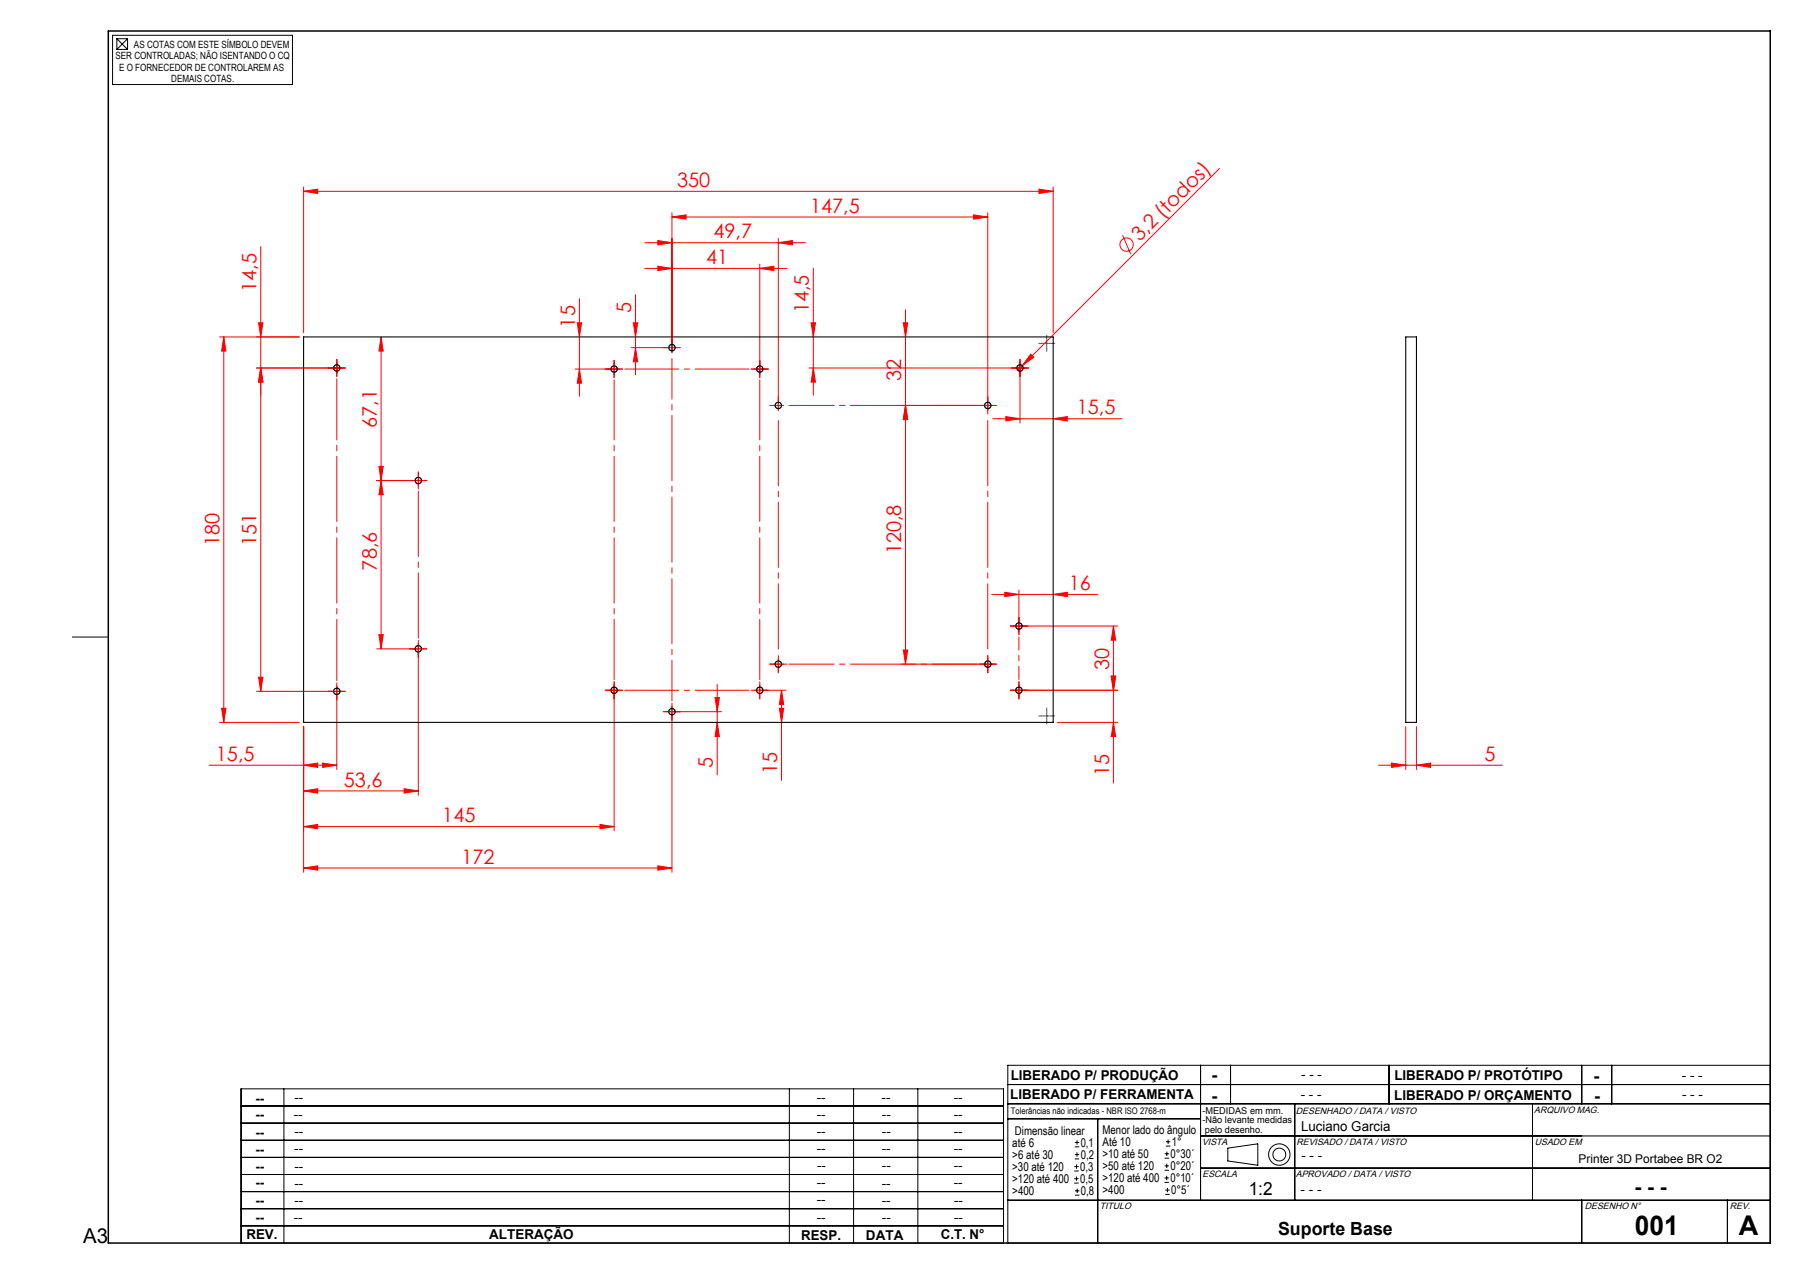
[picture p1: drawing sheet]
<svg xmlns="http://www.w3.org/2000/svg" width="420mm" height="297mm" viewBox="0 0 420 297" stroke-linecap="round" stroke-linejoin="round" font-family="sans-serif">
<g fill="none" stroke="#f00" stroke-width=".23">
<path d="M284.7 39.3l-47.1 47.2M60.9 57.6v103.8M70.9 44.7l3.3-.5v1zM70.9 43.7v34M70.9 44.7h175M150.5 56.7h37.6M153.6 56.2l3.3 .5-3.3 .5zM156.9 50.7l3.3-.5v1zM156.9 49.7v32.5M156.9 50.7h73.7M181.7 56.7l3.3-.5v1zM181.7 55.7v40.2"/>
<path d="M227.3 50.2l3.3 .5-3.3 .5zM230.6 49.7v46.2M242.6 44.2l3.3 .5-3.3 .5zM245.9 43.7v34M262.1 54.9l1.9 4.4M51.2 78.7h18.7M52.2 78.7l.6 3.3h-1.1zM52.2 78.7v90M60.4 75.4h1l-.5 3.3zM89 78.7l.5 3.3h-1zM89 78.7v72.8M134.8 75.4h1l-.5 3.3z"/>
<path d="M135.3 69.7v22.8M147.9 75.4h1l-.5 3.3zM148.4 68.8v18.7M150.5 62.7h33.2M153.6 62.2l3.3 .5-3.3 .5zM177.4 62.7l3.3-.5v1zM177.4 61.7v25.5M189.4 75.4h1l-.5 3.3zM189.9 62.6v29.7M210.9 75.4h1l-.5 3.3zM211.4 72.3v82.8M60.9 85.9l.5 3.3h-1z"/>
<path d="M77.4 85.9h2.5h-20M78.6 84.7v2.5M134.3 86.2h10.3M135.3 86.2l.5 3.3h-1zM143.4 84.9v2.5M147.4 81.2h8.5M148.4 81.2l.5 3.3h-1zM180.5 94.7h2.5M188.9 85.9h48.2M189.9 85.9l.5 3.3h-1zM210.4 94.7h21.5M211.4 94.7l.5 3.3h-1z"/>
<path d="M231.8 97.8h30.1M234.8 97.3l3.3 .5-3.3 .5zM236.9 85.9h2.5M238.1 86.9v11.9M238.1 84.7v2.5M240.6 82.7l.8 .7-2.7 2zM245.9 97.8l3.3-.5v1zM88 112.2h10.9M88.5 108.9h1l-.5 3.3zM89 112.2l.5 3.3h-1zM97.7 111v2.5M231.5 138.8h24.8"/>
<path d="M234.6 138.3l3.3 .5-3.3 .5zM237.9 137.8v7.4M245.9 138.8l3.3-.5v1zM60.4 158.1h1l-.5 3.3zM88 151.5h8.7M88.5 148.2h1l-.5 3.3zM97.7 150.5v35.2M167.4 159.8v21.1M177.4 159.9v2.5M210.4 155.1h19.2M210.9 151.8h1l-.5 3.3zM237.9 159.9v2.5"/>
<path d="M238.9 146.2h22M259.4 157.9h1.1l-.6 3.3zM259.9 146.2l.6 3.3h-1.1zM259.9 146.2v36.6M48.8 178.7h29.8M51.2 168.7h18.7M51.7 165.4h1.1l-.6 3.3zM59.9 161.4h17.7M70.9 178.7l3.3-.5v1zM70.9 169.7v34M75.3 178.2l3.3 .5-3.3 .5zM78.6 160.4v19.3"/>
<path d="M143.4 160.2v33.8M156.9 165.2v38.5M157.9 166.2h10.5M166.9 162.9h1.1l-.6 3.3zM167.4 168.7l.6 3.3h-1.1zM176.1 161.2h7.4M182 165.4h1l-.5 3.3zM182.5 161.2l.5 3.3h-1zM182.5 161.2v21M236.6 161.2h24.3M246.9 168.7h14M259.9 168.7l.6 3.3h-1.1z"/>
<path d="M321.8 178.7h29M324.9 178.2l3.3 .5-3.3 .5zM328.2 169.7v10M330.7 178.7l3.3-.5v1zM330.7 169.7v10M70.9 184.7l3.3-.5v1zM70.9 193l3.3-.5v1zM70.9 184.7h26.8M70.9 193h72.5M94.4 184.2l3.3 .5-3.3 .5zM140.1 192.5l3.3 .5-3.3 .5zM70.9 202.7l3.3-.5v1z"/>
<path d="M70.9 202.7h86M153.6 202.2l3.3 .5-3.3 .5z"/>
<circle cx="263" cy="57.1" r="1.56"/>
</g>
<g fill="none" stroke="#000" stroke-width=".23">
<path d="M26.3 8.2h42v11.5h-42zM27.3 9h2.5M27.3 9v2.5M27.3 11.5h2.5M27.3 9l2.5 2.5M29.8 9l-2.5 2.5M29.8 9v2.5M16.9 148.7h8.4M56.3 254.2h178v36h-178zM56.3 258.2h178M66.3 254.2v36M184.3 254.2v36"/>
<path d="M199.3 254.2v36M214.3 254.2v36M235.3 248.7h178v41.5h-178zM235.3 253.2h178M235.3 257.7h178M280.3 248.7v31.5M287.3 248.7v9M302.3 257.7v22.5M324.3 248.7v9M357.8 257.7v22.5M369.3 248.7v9M376.3 248.7v9"/>
<path d="M56.3 278.2h178M56.3 274.2h178M56.3 270.2h178M56.3 266.2h178M56.3 262.2h178M235.3 261.2h45M250.8 276.2h1M250.8 275.2h1M250.8 273.4h1M250.8 272.4h1M250.9 270.6h1M250.9 269.6h1"/>
<path d="M250.9 267.8h1.1M250.9 266.8h1.1M251 279.1h1M251 278h1M251.3 274.7v1M251.3 271.9v1M251.4 269.1v1M251.4 266.2v1.1M251.5 277.5v1.1M256.3 261.2v29M271.9 276.1h1M271.9 275h1"/>
<path d="M271.9 273.2h1M271.9 272.2h1M271.9 270.4h1M271.9 269.4h1M272 278.9h1.1M272 277.9h1.1M272.2 267.6h1M272.2 266.6h1M272.4 274.5v1.1M272.4 271.7v1M272.4 268.9v1M272.6 277.4v1"/>
<path d="M272.7 266.1v1M280.3 265.2h133M280.3 272.7h133M286.7 268.1l7-1v5l-7-1zM56.3 286.2h178M56.3 282.2h178M235.3 280.2h178M369.3 280.2v10M403.3 280.2v10"/>
<circle cx="298.7" cy="269.6" r="2.5"/>
<circle cx="298.7" cy="269.6" r="1.5"/>
</g>
<g fill="none" stroke="#808080" stroke-width=".25">
<circle cx="78.6" cy="85.9" r=".75"/>
<circle cx="143.4" cy="86.2" r=".75"/>
<circle cx="156.9" cy="81.2" r=".75"/>
<circle cx="177.4" cy="86.2" r=".75"/>
<circle cx="181.7" cy="94.7" r=".75"/>
<circle cx="230.6" cy="94.7" r=".75"/>
<circle cx="238.1" cy="85.9" r=".75"/>
<circle cx="97.7" cy="112.2" r=".75"/>
<circle cx="97.7" cy="151.5" r=".75"/>
<circle cx="181.7" cy="155.1" r=".75"/>
<circle cx="230.6" cy="155.1" r=".75"/>
<circle cx="237.9" cy="146.2" r=".75"/>
<circle cx="78.6" cy="161.4" r=".75"/>
<circle cx="143.4" cy="161.2" r=".75"/>
<circle cx="156.9" cy="166.2" r=".75"/>
<circle cx="177.4" cy="161.2" r=".75"/>
<circle cx="237.9" cy="161.2" r=".75"/>
</g>
<path d="M25.3 7.2h388v283h-388z" fill="none" stroke="#000" stroke-width=".35"/>
<g fill="none" stroke="#f00" stroke-width=".23" stroke-dasharray="15.2 1.3 1.3 1.3">
<path d="M156.9 79.9v-.7M77.4 85.9h-.8M78.6 87.2v.7M78.6 84.7v-.8M79.9 85.9h.7M142.1 86.2h-.7M143.4 87.4v.8M143.4 84.9v-.7M143.4 86.2v-1.3M143.4 86.2h-1.3M143.4 86.2v1.2M143.4 86.2h1.2"/>
<path d="M144.6 86.2h.8M155.6 81.2h-.7M156.9 81.2h1.2M156.9 81.2v-1.3M156.9 81.2h-1.3M156.9 81.2v1.2M158.1 81.2h.8M176.1 86.2h-.7M177.4 87.4v.8M177.4 86.2v-1.3M177.4 86.2h-1.3M177.4 86.2v1.2"/>
<path d="M177.4 86.2h1.2M177.4 84.9v-.7M178.6 86.2h.8M180.5 94.7h-.8M181.7 93.4v-.7M229.4 94.7h-.8M230.6 94.7v-1.3M230.6 94.7h-1.2M230.6 94.7v1.2M230.6 94.7h1.3M230.6 93.4v-.7M230.6 95.9v.8"/>
<path d="M231.9 94.7h.7M236.9 85.9h-.8M238.1 87.2v.7M238.1 85.9v-1.2M238.1 85.9h-1.2M238.1 85.9v1.3M238.1 85.9h1.3M238.1 84.7v-.8M239.4 85.9h.7M96.4 112.2h-.7M97.7 111v-.8M97.7 113.5v.7"/>
<path d="M97.7 112.2h1.2M97.7 112.2v-1.2M97.7 112.2h-1.3M97.7 112.2v1.3M97.7 114.7v34.3M98.9 112.2h.8M96.4 151.5h-.7M97.7 152.8v.7M97.7 151.5v-1.2M97.7 151.5h-1.3M97.7 151.5v1.3M97.7 151.5h1.2"/>
<path d="M97.7 150.3v-.8M98.9 151.5h.8M143.4 159.9v-.7M177.4 159.9v-.7M180.5 155.1h-.8M181.7 156.3v.8M181.7 155.1v-1.3M181.7 155.1h-1.2M181.7 155.1v1.2M181.7 155.1h1.3M181.7 153.8v-.7M183 155.1h.7"/>
<path d="M229.4 155.1h-.8M230.6 156.3v.8M230.6 155.1v-1.3M230.6 155.1h-1.2M230.6 155.1v1.2M230.6 155.1h1.3M230.6 153.8v-.7M231.9 155.1h.7M236.6 146.2h-.7M237.9 147.4v.8M237.9 146.2v-1.3M237.9 146.2h-1.3"/>
<path d="M237.9 146.2v1.2M237.9 146.2h1.2M237.9 144.9v-.7M237.9 159.9v-.7M239.1 146.2h.8M77.4 161.4h-.8M78.6 162.7v.7M78.6 161.4v-1.2M78.6 161.4h-1.2M78.6 161.4v1.3M78.6 161.4h1.3M78.6 160.2v-.8"/>
<path d="M79.9 161.4h.7M142.1 161.2h-.7M143.4 162.4v.8M143.4 161.2v-1.3M143.4 161.2h-1.3M143.4 161.2v1.2M143.4 161.2h1.2M144.6 161.2h.8M155.6 166.2h-.7M156.9 167.4v.8M156.9 166.2v-1.3M156.9 166.2h-1.3"/>
<path d="M156.9 166.2v1.2M156.9 166.2h1.2M156.9 164.9v-.7M158.1 166.2h.8M176.1 161.2h-.7M177.4 162.4v.8M177.4 161.2v-1.3M177.4 161.2h-1.3M177.4 161.2v1.2M177.4 161.2h1.2M178.6 161.2h.8M236.6 161.2h-.7"/>
<path d="M237.9 162.4v.8M237.9 161.2v-1.3M237.9 161.2h-1.3M237.9 161.2v1.2M237.9 161.2h1.2M239.1 161.2h.8"/>
</g>
<path d="M184.2 94.7h43.9M184.2 155.1h43.9" fill="none" stroke="#f00" stroke-width=".23" stroke-dasharray="15.2 1.3 1.3 1.3" stroke-dashoffset="4.7"/>
<path d="M230.6 97.2v55.4M181.7 152.6v-55.4" fill="none" stroke="#f00" stroke-width=".23" stroke-dasharray="15.2 1.3 1.3 1.3" stroke-dashoffset="-1"/>
<path d="M78.6 88.4v70.5" fill="none" stroke="#f00" stroke-width=".23" stroke-dasharray="15.2 1.3 1.3 1.3" stroke-dashoffset=".9"/>
<path d="M143.4 88.7v70M177.4 88.7v70" fill="none" stroke="#f00" stroke-width=".23" stroke-dasharray="15.2 1.3 1.3 1.3" stroke-dashoffset="1.2"/>
<path d="M156.9 83.7v80" fill="none" stroke="#f00" stroke-width=".23" stroke-dasharray="15.2 1.3 1.3 1.3" stroke-dashoffset="5.7"/>
<path d="M145.9 86.2h29M174.9 161.2h-29" fill="none" stroke="#f00" stroke-width=".23" stroke-dasharray="15.2 1.3 1.3 1.3" stroke-dashoffset="2.6"/>
<path d="M237.9 158.7v-10" fill="none" stroke="#f00" stroke-width=".23" stroke-dasharray="15.2 1.3 1.3 1.3" stroke-dashoffset="12.1"/>
<path d="M244.4 78.9v-.6M243.1 80.2h-.6M244.4 81.4v.6M245.6 80.2h.7M243.1 167.2h-.6M244.4 168.4v.6M244.4 165.9v-.6M245.6 167.2h.7" fill="none" stroke="#808000" stroke-width=".23" stroke-dasharray="15.2 1.3 1.3 1.3"/>
<path d="M244.4 78.9v2.5M243.1 80.2h2.5M243.1 167.2h2.5M244.4 165.9v2.5" fill="none" stroke="#808000" stroke-width=".23"/>
<g fill="#f00">
<path d="M240.6 82.7l.8 .7-2.7 2z"/>
<path d="M70.9 44.7l3.3-.5v1zM242.6 44.2l3.3 .5-3.3 .5z"/>
<path d="M70.9 178.7l3.3-.5v1zM75.3 178.2l3.3 .5-3.3 .5zM70.9 184.7l3.3-.5v1zM94.4 184.2l3.3 .5-3.3 .5zM70.9 193l3.3-.5v1zM140.1 192.5l3.3 .5-3.3 .5zM234.8 97.3l3.3 .5-3.3 .5zM245.9 97.8l3.3-.5v1zM234.6 138.3l3.3 .5-3.3 .5zM245.9 138.8l3.3-.5v1z"/>
<path d="M153.6 56.2l3.3 .5-3.3 .5zM181.7 56.7l3.3-.5v1zM153.6 62.2l3.3 .5-3.3 .5zM177.4 62.7l3.3-.5v1zM156.9 50.7l3.3-.5v1zM227.3 50.2l3.3 .5-3.3 .5z"/>
<path d="M153.6 202.2l3.3 .5-3.3 .5zM70.9 202.7l3.3-.5v1z"/>
<path d="M60.4 158.1h1l-.5 3.3zM60.9 85.9l.5 3.3h-1z"/>
<path d="M51.7 165.4h1.1l-.6 3.3zM52.2 78.7l.6 3.3h-1.1zM211.4 94.7l.5 3.3h-1zM210.9 75.4h1l-.5 3.3zM189.9 85.9l.5 3.3h-1zM189.4 75.4h1l-.5 3.3z"/>
<path d="M259.9 146.2l.6 3.3h-1.1zM259.4 157.9h1.1l-.6 3.3z"/>
<path d="M60.4 75.4h1l-.5 3.3zM60.9 85.9l.5 3.3h-1zM89 78.7l.5 3.3h-1zM88.5 108.9h1l-.5 3.3zM89 112.2l.5 3.3h-1zM88.5 148.2h1l-.5 3.3zM134.8 75.4h1l-.5 3.3zM135.3 86.2l.5 3.3h-1zM147.9 75.4h1l-.5 3.3zM148.4 81.2l.5 3.3h-1zM211.4 94.7l.5 3.3h-1zM210.9 151.8h1l-.5 3.3zM166.9 162.9h1.1l-.6 3.3zM167.4 168.7l.6 3.3h-1.1zM182.5 161.2l.5 3.3h-1zM182 165.4h1l-.5 3.3zM259.4 157.9h1.1l-.6 3.3zM259.9 168.7l.6 3.3h-1.1z"/>
<path d="M324.9 178.2l3.3 .5-3.3 .5zM330.7 178.7l3.3-.5v1z"/>
</g>
<g fill="none" stroke="#000" stroke-width=".25">
<path d="M70.9 78.7h175v90h-175zM328.2 78.7h2.5v90h-2.5z"/>
<circle cx="78.6" cy="85.9" r=".75"/>
<circle cx="143.4" cy="86.2" r=".75"/>
<circle cx="156.9" cy="81.2" r=".75"/>
<circle cx="177.4" cy="86.2" r=".75"/>
<circle cx="181.7" cy="94.7" r=".75"/>
<circle cx="230.6" cy="94.7" r=".75"/>
<circle cx="238.1" cy="85.9" r=".75"/>
<circle cx="97.7" cy="112.2" r=".75"/>
<circle cx="97.7" cy="151.5" r=".75"/>
<circle cx="181.7" cy="155.1" r=".75"/>
<circle cx="230.6" cy="155.1" r=".75"/>
<circle cx="237.9" cy="146.2" r=".75"/>
<circle cx="78.6" cy="161.4" r=".75"/>
<circle cx="143.4" cy="161.2" r=".75"/>
<circle cx="156.9" cy="166.2" r=".75"/>
<circle cx="177.4" cy="161.2" r=".75"/>
<circle cx="237.9" cy="161.2" r=".75"/>
</g>
<g font-size="6.3">
<text x="381.7" y="288.4">001</text>
<text x="406" y="288.4">A</text>
</g>
<text font-size="4.9" x="381.6" y="278.9">- - -</text>
<text font-size="4.8" x="19.4" y="290.3">A3</text>
<g font-size="4.7" fill="#f00">
<text x="158.1" y="43.7">350</text>
<text x="189.1" y="49.7">147,5</text>
<text x="166.6" y="55.7">49,7</text>
<text x="266.1" y="56.5" transform="rotate(-45 266.1 56.5)">3,2 (todos)</text>
<text x="164.8" y="61.7">41</text>
<text x="59.9" y="68.1" transform="rotate(-90 59.9 68.1)">14,5</text>
<text x="134.3" y="76.5" transform="rotate(-90 134.3 76.5)">15</text>
<text x="147.4" y="73" transform="rotate(-90 147.4 73)">5</text>
<text x="188.9" y="73.2" transform="rotate(-90 188.9 73.2)">14,5</text>
<text x="210.4" y="89" transform="rotate(-90 210.4 89)">32</text>
<text x="88" y="99.9" transform="rotate(-90 88 99.9)">67,1</text>
<text x="251.4" y="96.8">15,5</text>
<text x="51.2" y="127.5" transform="rotate(-90 51.2 127.5)">180</text>
<text x="59.9" y="127.5" transform="rotate(-90 59.9 127.5)">151</text>
<text x="210.4" y="129.4" transform="rotate(-90 210.4 129.4)">120,8</text>
<text x="88" y="133.2" transform="rotate(-90 88 133.2)">78,6</text>
<text x="249.5" y="137.8">16</text>
<text x="258.9" y="156.4" transform="rotate(-90 258.9 156.4)">30</text>
<text x="50.4" y="177.7">15,5</text>
<text x="166.4" y="179.3" transform="rotate(-90 166.4 179.3)">5</text>
<text x="346.6" y="177.7">5</text>
<text x="80.3" y="183.7">53,6</text>
<text x="181.4" y="180.6" transform="rotate(-90 181.4 180.6)">15</text>
<text x="258.9" y="181.2" transform="rotate(-90 258.9 181.2)">15</text>
<text x="103.3" y="192">145</text>
<text x="107.7" y="201.7">172</text>
</g>
<g font-size="4.2">
<text x="282.8" y="257.2">-</text>
<text x="282.9" y="252.5">-</text>
<text x="372" y="252.8">-</text>
<text x="372.2" y="257.2">-</text>
<text x="291.5" y="279.1">1:2</text>
<text x="298.4" y="288.4">Suporte Base</text>
</g>
<g font-size="3.2">
<text x="303.8" y="251.9">- - -</text>
<text x="59.6" y="257.4">--</text>
<text x="68.7" y="257.3">--</text>
<text x="190.7" y="257.4">--</text>
<text x="205.8" y="257.4">--</text>
<text x="222.7" y="257.3">--</text>
<text x="235.9" y="256.7">LIBERADO P/ FERRAMENTA</text>
<text x="236" y="252.3">LIBERADO P/ PRODUÇÃO</text>
<text x="303.7" y="256.5">- - -</text>
<text x="325.5" y="256.7">LIBERADO P/ ORÇAMENTO</text>
<text x="325.5" y="252.3">LIBERADO P/ PROTÓTIPO</text>
<text x="392.7" y="252.2">- - -</text>
<text x="392.7" y="256.6">- - -</text>
<text x="59.6" y="261.4">--</text>
<text x="68.6" y="261.2">--</text>
<text x="190.7" y="261.2">--</text>
<text x="205.9" y="261.3">--</text>
<text x="222.7" y="261.2">--</text>
<text x="59.6" y="265.4">--</text>
<text x="59.7" y="269.4">--</text>
<text x="68.7" y="269.2">--</text>
<text x="68.7" y="265.3">--</text>
<text x="190.7" y="269.2">--</text>
<text x="190.7" y="265.2">--</text>
<text x="205.9" y="269.3">--</text>
<text x="205.9" y="265.2">--</text>
<text x="222.6" y="269.3">--</text>
<text x="222.7" y="265.3">--</text>
<text x="303.8" y="264.2">Luciano Garcia</text>
<text x="59.6" y="273.4">--</text>
<text x="68.7" y="273.3">--</text>
<text x="190.8" y="273.3">--</text>
<text x="205.9" y="273.3">--</text>
<text x="222.7" y="273.3">--</text>
<text x="303.8" y="270.9">- - -</text>
<text x="59.6" y="281.3">--</text>
<text x="59.7" y="277.3">--</text>
<text x="68.7" y="277.3">--</text>
<text x="68.7" y="281.3">--</text>
<text x="190.7" y="281.2">--</text>
<text x="190.7" y="277.3">--</text>
<text x="205.9" y="281.3">--</text>
<text x="205.9" y="277.3">--</text>
<text x="222.6" y="277.3">--</text>
<text x="222.7" y="281.3">--</text>
<text x="303.7" y="278.7">- - -</text>
<text x="59.7" y="285.4">--</text>
<text x="68.6" y="285.3">--</text>
<text x="190.7" y="285.2">--</text>
<text x="205.9" y="285.3">--</text>
<text x="222.7" y="285.3">--</text>
<text x="57.5" y="289.2">REV.</text>
<text x="114.2" y="289.3">ALTERAÇÃO</text>
<text x="187" y="289.4">RESP.</text>
<text x="202.2" y="289.5">DATA</text>
<text x="219.7" y="289.4">C.T. N°</text>
</g>
<g font-size="2.8">
<text x="236.3" y="267.7">até 6</text>
<text x="237" y="264.9">Dimensão linear</text>
<text x="252.3" y="267.7">0,1</text>
<text x="257.4" y="264.7">Menor lado do ângulo</text>
<text x="257.4" y="267.5">Até 10</text>
<text x="273.6" y="267.5">1°</text>
<text x="236.3" y="270.5">&gt;6 até 30</text>
<text x="236.3" y="273.4">&gt;30 até 120</text>
<text x="252.2" y="273.4">0,3</text>
<text x="252.3" y="270.5">0,2</text>
<text x="257.4" y="270.4">&gt;10 até 50</text>
<text x="257.4" y="273.2">&gt;50 até 120</text>
<text x="273.3" y="273.2">0°20´</text>
<text x="273.3" y="270.4">0°30´</text>
<text x="368.5" y="271.5">Printer 3D Portabee BR O2</text>
<text x="236.3" y="276.2">&gt;120 até 400</text>
<text x="236.3" y="279">&gt;400</text>
<text x="252.2" y="276.2">0,5</text>
<text x="252.4" y="279">0,8</text>
<text x="257.4" y="276">&gt;120 até 400</text>
<text x="257.4" y="278.8">&gt;400</text>
<text x="273.2" y="276">0°10´</text>
<text x="273.4" y="278.8">0°5´</text>
</g>
<g font-size="2.3">
<text x="31.3" y="11.1">AS COTAS COM ESTE SÍMBOLO DEVEM</text>
<text x="27" y="13.8">SER CONTROLADAS; NÃO ISENTANDO O CQ</text>
<text x="27.8" y="16.5">E O FORNECEDOR DE CONTROLAREM AS</text>
<text x="40" y="19.2">DEMAIS COTAS.</text>
</g>
<g font-size="2.2">
<text x="280.7" y="260">-MEDIDAS em mm.</text>
<text x="280.7" y="262.2">-Não levante medidas</text>
<text x="281.3" y="264.4">pelo desenho.</text>
</g>
<g font-size="2.1">
<text x="236" y="260.1">Tolerâncias não indicadas - NBR ISO 2768-m</text>
<text x="302.6" y="260.1">DESENHADO / DATA / VISTO</text>
<text x="358.2" y="259.9">ARQUIVO MAG.</text>
<text x="280.6" y="267.3">VISTA</text>
<text x="302.7" y="267.4">REVISADO / DATA / VISTO</text>
<text x="358.4" y="267.5">USADO EM</text>
<text x="280.8" y="274.8">ESCALA</text>
<text x="302.5" y="274.9">APROVADO / DATA / VISTO</text>
<text x="256.8" y="282.4">TITULO</text>
<text x="370" y="282.3">DESENHO N°</text>
<text x="403.9" y="282.3">REV.</text>
</g>
</svg>
